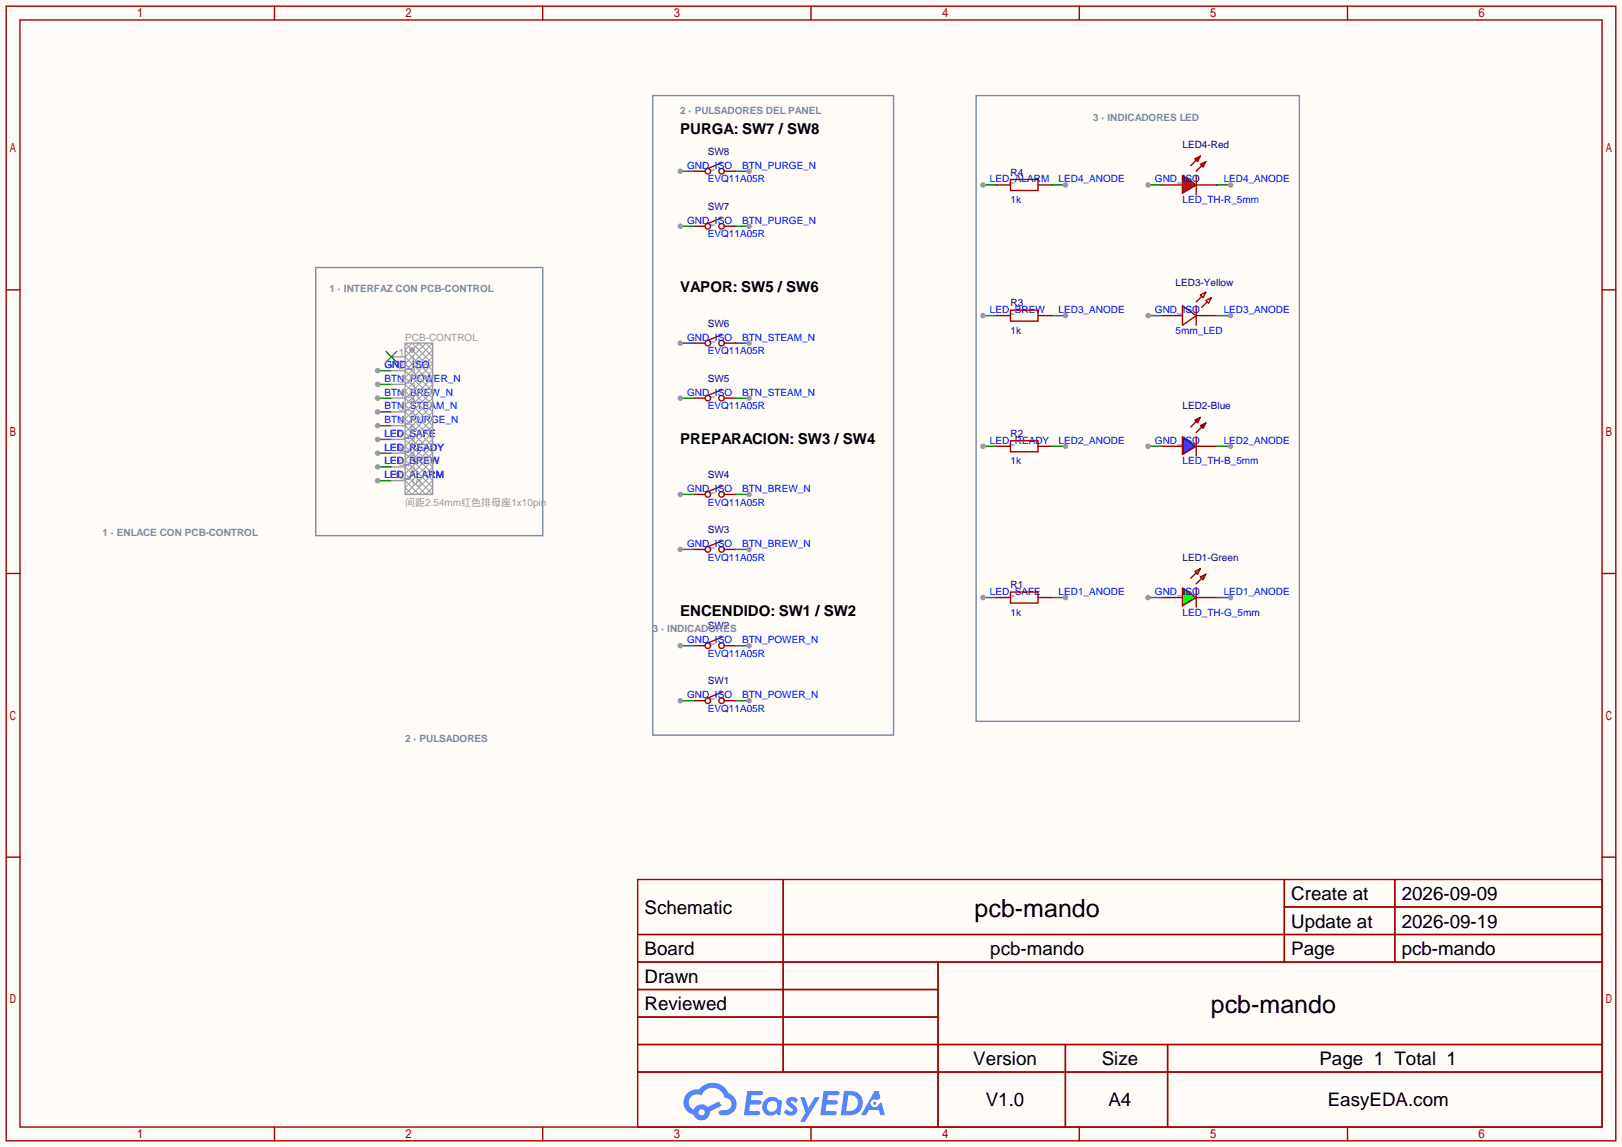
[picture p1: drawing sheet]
<svg xmlns="http://www.w3.org/2000/svg" width="299mm" height="212mm" viewBox="0 0 299 212" stroke-linecap="round" stroke-linejoin="round" font-family="sans-serif">
<path d="M0 0h299.5v211.8h-299.5z" fill="#fffcf7"/>
<g fill="none" stroke="#a10000" stroke-width=".25">
<path d="M1.1 1.1h297.2v209.6h-297.2zM3.7 3.7h292.1v204.5h-292.1zM50.7 1.1v2.6M100.2 1.1v2.6M149.7 1.1v2.6M199.3 1.1v2.6M248.8 1.1v2.6M1.1 53.5h2.6M295.8 53.5h2.5M1.1 105.9h2.6M295.8 105.9h2.5M1.1 158.3h2.6"/>
<path d="M295.8 158.3h2.5M117.7 162.4h178.1v45.8h-178.1zM117.7 172.6h178.1M117.7 177.7h178.1M144.6 162.4v35.6M173.2 177.7v30.5M237.1 162.4v15.3M237.1 167.5h58.7M257.5 162.4v15.3M117.7 182.8h55.5M117.7 192.9h178.1M117.7 187.8h55.5"/>
<path d="M117.7 198h178.1M196.7 192.9v15.3M215.6 192.9v15.3M50.7 208.2v2.5M100.2 208.2v2.5M149.7 208.2v2.5M199.3 208.2v2.5M248.8 208.2v2.5"/>
</g>
<g fill="#5487ff">
<path d="M145.5 202.8a1.3 1.3 0 0 1 1.8 .3l-.4 .6a.54 .54 0 0 0-.9-.2l.1 .2a1.58 1.58 0 0 1 1.1 1.6 1.43 1.43 0 0 1-2.5 .1l.5-.6a.64 .64 0 0 0 .5 .5 .64 .64 0 0 0 .7-.3l-.2-.2a1.6 1.6 0 0 1-1-1.6z"/>
<path d="M147.7 202.7h.9l.7 1.9 1.1-1.9h.9l-2.7 4.5h-.9l1-1.7z"/>
<path d="M138 201.5h1.6a1.31 1.31 0 0 1 1.2 .2 .4 .4 0 0 1-.3 .6h-1.8l-.1 .9h1.6a.4 .4 0 0 1 .4 .4 .4 .4 0 0 1-.4 .4h-1.7l-.2 1.2h.8a1.23 1.23 0 0 1 1.2 .2 .39 .39 0 0 1-.3 .6h-2.7z"/>
<path d="M152.1 201.5h1.6a1.32 1.32 0 0 1 1.3 .2 .39 .39 0 0 1-.4 .6h-1.7l-.2 .9h1.7a.4 .4 0 0 1 .3 .4 .4 .4 0 0 1-.4 .4h-1.7l-.2 1.2h.8a1.23 1.23 0 0 1 1.2 .2 .39 .39 0 0 1-.3 .6h-2.7z"/>
<path d="M161.5 201.5h.7l.4 1.3-.7 .4a.75 .75 0 0 0-1.1 .3 .75 .75 0 0 0 .5 1 .75 .75 0 0 0 .9-.6l.6-.3 .6 2.4h-.9l-.2-1h-1.9l-.5 1h-.9z"/>
<path d="M155.9 201.5l-.7 4.5h1.5a2.27 2.27 0 0 0 2.6-2.3 2.27 2.27 0 0 0-2.7-2.2zM156.6 202.3a1.5 1.5 0 0 1 1.8 1.5 1.5 1.5 0 0 1-1.9 1.4h-.3z"/>
<path d="M141.3 203.1a1.62 1.62 0 0 0-.4 2.1 1.62 1.62 0 0 0 2 .7l.4-.3 .3 .3 .5 .1 .3-2.5-.2-.3h-.4a1.58 1.58 0 0 0-2.5-.1zM141.9 203.6a.99 .99 0 0 1 1.6 .3 .99 .99 0 0 1-.9 1.4 .94 .94 0 0 1-1-.5 .94 .94 0 0 1 .3-1.2z"/>
<path d="M126.9 201.9a2.37 2.37 0 0 0 1.2 4 1.54 1.54 0 0 0 1.7 1 1.54 1.54 0 0 0 1.3-1.6l2.1-1.1-.5-.8-2 1.1a1.57 1.57 0 0 0-2.6 .4 1.5 1.5 0 0 1-.8-2.1 1.5 1.5 0 0 1 2.2-.5 2.23 2.23 0 0 1 2.3-1.4 2.23 2.23 0 0 1 2 1.8 1.16 1.16 0 0 1 1.2 1.1 1.16 1.16 0 0 1-1 1.3h-.7a.47 .47 0 0 0-.6 .3 .47 .47 0 0 0 .4 .6 2.23 2.23 0 0 0 2.3-.7 2.23 2.23 0 0 0 .4-2.3 2.16 2.16 0 0 0-1.3-1.1 3.2 3.2 0 0 0-5.4-.7l-1.2 .1zM129 205.4a.58 .58 0 0 1 1.1 0 .58 .58 0 0 1-1.1 0z"/>
<circle cx="161.5" cy="203.8" r=".28"/>
</g>
<path d="M69.7 68.5h2.6" fill="none" stroke="#008700" stroke-width=".25"/>
<circle cx="69.7" cy="68.5" r=".51" fill="#999"/>
<path d="M69.7 71h2.6" fill="none" stroke="#008700" stroke-width=".25"/>
<circle cx="69.7" cy="71" r=".51" fill="#999"/>
<path d="M69.7 73.5h2.6" fill="none" stroke="#008700" stroke-width=".25"/>
<circle cx="69.7" cy="73.5" r=".51" fill="#999"/>
<path d="M69.7 76.1h2.6" fill="none" stroke="#008700" stroke-width=".25"/>
<circle cx="69.7" cy="76.1" r=".51" fill="#999"/>
<path d="M69.7 78.6h2.6" fill="none" stroke="#008700" stroke-width=".25"/>
<circle cx="69.7" cy="78.6" r=".51" fill="#999"/>
<path d="M69.7 81.2h2.6" fill="none" stroke="#008700" stroke-width=".25"/>
<circle cx="69.7" cy="81.2" r=".51" fill="#999"/>
<path d="M69.7 83.7h2.6" fill="none" stroke="#008700" stroke-width=".25"/>
<circle cx="69.7" cy="83.7" r=".51" fill="#999"/>
<path d="M69.7 86.2h2.6" fill="none" stroke="#008700" stroke-width=".25"/>
<circle cx="69.7" cy="86.2" r=".51" fill="#999"/>
<path d="M69.7 88.8h2.6" fill="none" stroke="#008700" stroke-width=".25"/>
<circle cx="69.7" cy="88.8" r=".51" fill="#999"/>
<g fill="none" stroke="#870000" stroke-width=".25">
<path d="M128.1 31.6h2.1M133.7 31.6h2.1M128.1 41.8h2.1M133.7 41.8h2.1M128.1 73.5h2.1M128.1 63.4h2.1M133.7 73.5h2.1M133.7 63.4h2.1M128.1 91.3h2.1M133.7 91.3h2.1M128.1 119.3h2.1M128.1 101.5h2.1"/>
<path d="M133.7 119.3h2.1M133.7 101.5h2.1M128.1 129.4h2.1M133.7 129.4h2.1"/>
</g>
<g fill="none" stroke="#a10000" stroke-width=".25">
<path d="M133.2 30.1l-2.5 1M133.2 40.3l-2.5 1M133.2 72l-2.5 1M133.2 61.8l-2.5 1.1M133.2 99.9l-2.5 1.1M133.2 89.8l-2.5 1M133.2 117.7l-2.5 1M133.2 127.9l-2.5 1"/>
<circle cx="130.7" cy="31.6" r=".51"/>
<circle cx="133.2" cy="31.6" r=".51"/>
<circle cx="130.7" cy="41.8" r=".51"/>
<circle cx="133.2" cy="41.8" r=".51"/>
<circle cx="130.7" cy="73.5" r=".51"/>
<circle cx="130.7" cy="63.4" r=".51"/>
<circle cx="133.2" cy="73.5" r=".51"/>
<circle cx="133.2" cy="63.4" r=".51"/>
<circle cx="130.7" cy="91.3" r=".51"/>
<circle cx="133.2" cy="91.3" r=".51"/>
<circle cx="130.7" cy="101.5" r=".51"/>
<circle cx="130.7" cy="119.3" r=".51"/>
<circle cx="133.2" cy="101.5" r=".51"/>
<circle cx="133.2" cy="119.3" r=".51"/>
<circle cx="130.7" cy="129.4" r=".51"/>
<circle cx="133.2" cy="129.4" r=".51"/>
</g>
<path d="M125.6 129.4h2.5" fill="none" stroke="#008700" stroke-width=".25"/>
<circle cx="125.6" cy="129.4" r=".51" fill="#999"/>
<path d="M125.6 119.3h2.5" fill="none" stroke="#008700" stroke-width=".25"/>
<circle cx="125.6" cy="119.3" r=".51" fill="#999"/>
<path d="M125.6 101.5h2.5" fill="none" stroke="#008700" stroke-width=".25"/>
<circle cx="125.6" cy="101.5" r=".51" fill="#999"/>
<path d="M125.6 91.3h2.5" fill="none" stroke="#008700" stroke-width=".25"/>
<circle cx="125.6" cy="91.3" r=".51" fill="#999"/>
<path d="M125.6 73.5h2.5" fill="none" stroke="#008700" stroke-width=".25"/>
<circle cx="125.6" cy="73.5" r=".51" fill="#999"/>
<path d="M125.6 63.4h2.5" fill="none" stroke="#008700" stroke-width=".25"/>
<circle cx="125.6" cy="63.4" r=".51" fill="#999"/>
<path d="M125.6 41.8h2.5" fill="none" stroke="#008700" stroke-width=".25"/>
<circle cx="125.6" cy="41.8" r=".51" fill="#999"/>
<path d="M125.6 31.6h2.5" fill="none" stroke="#008700" stroke-width=".25"/>
<circle cx="125.6" cy="31.6" r=".51" fill="#999"/>
<path d="M135.8 129.4h2.5" fill="none" stroke="#008700" stroke-width=".25"/>
<circle cx="138.3" cy="129.4" r=".51" fill="#999"/>
<path d="M135.8 119.3h2.5" fill="none" stroke="#008700" stroke-width=".25"/>
<circle cx="138.3" cy="119.3" r=".51" fill="#999"/>
<path d="M135.8 101.5h2.5" fill="none" stroke="#008700" stroke-width=".25"/>
<circle cx="138.3" cy="101.5" r=".51" fill="#999"/>
<path d="M135.8 91.3h2.5" fill="none" stroke="#008700" stroke-width=".25"/>
<circle cx="138.3" cy="91.3" r=".51" fill="#999"/>
<path d="M135.8 73.5h2.5" fill="none" stroke="#008700" stroke-width=".25"/>
<circle cx="138.3" cy="73.5" r=".51" fill="#999"/>
<path d="M135.8 63.4h2.5" fill="none" stroke="#008700" stroke-width=".25"/>
<circle cx="138.3" cy="63.4" r=".51" fill="#999"/>
<path d="M135.8 41.8h2.5" fill="none" stroke="#008700" stroke-width=".25"/>
<circle cx="138.3" cy="41.8" r=".51" fill="#999"/>
<path d="M135.8 31.6h2.5" fill="none" stroke="#008700" stroke-width=".25"/>
<circle cx="138.3" cy="31.6" r=".51" fill="#999"/>
<path d="M214.5 110.4h3.8M220.9 110.4h3.8" fill="none" stroke="#870000" stroke-width=".25"/>
<path d="M220.9 108.6v3.5" fill="none" stroke="#a10000" stroke-width=".25"/>
<g fill="#0f0" stroke="#a10000" stroke-width=".25">
<path d="M218.3 108.6l2.6 1.8-2.6 1.5z"/>
<path d="M220.6 105.5l1-.5-.5 1z"/>
<path d="M221.6 106.6l1-.6-.5 1.1z"/>
</g>
<path d="M220.9 80.6v3.6M220.9 105.8l-1.1 1M221.9 106.8l-1 1" fill="none" stroke="#a10000" stroke-width=".25"/>
<path d="M214.5 82.4h3.8M220.9 82.4h3.8" fill="none" stroke="#870000" stroke-width=".25"/>
<g fill="#00f" stroke="#a10000" stroke-width=".25">
<path d="M218.3 80.6l2.6 1.8-2.6 1.5z"/>
<path d="M220.6 77.6l1-.5-.5 1z"/>
<path d="M221.6 78.6l1-.5-.5 1z"/>
</g>
<path d="M220.9 32.4v3.5M217 58.3h1.3M218.3 56.5l2.6 1.8-2.6 1.8zM220.9 58.3h1.2M220.9 56.5v3.6M221.6 54.5l1-.5-.5 1zM221.9 54.7l-1 1.1M222.6 55.5l1-.5-.5 1zM222.9 55.8l-1 1M220.9 77.9l-1.1 1M221.9 78.9l-1 1" fill="none" stroke="#a10000" stroke-width=".25"/>
<path d="M214.5 34.2h3.8M220.9 34.2h3.8M214.5 58.3h2.5M222.1 58.3h2.6" fill="none" stroke="#870000" stroke-width=".25"/>
<g fill="#f00" stroke="#a10000" stroke-width=".25">
<path d="M218.3 32.4l2.6 1.8-2.6 1.5z"/>
<path d="M220.6 29.3l1-.5-.5 1z"/>
<path d="M221.6 30.4l1-.6-.5 1.1z"/>
</g>
<path d="M220.9 29.6l-1.1 1M221.9 30.6l-1 1" fill="none" stroke="#a10000" stroke-width=".25"/>
<path d="M181.5 110.4h2.5" fill="none" stroke="#008700" stroke-width=".25"/>
<circle cx="181.5" cy="110.4" r=".51" fill="#999"/>
<path d="M181.5 82.4h2.5" fill="none" stroke="#008700" stroke-width=".25"/>
<circle cx="181.5" cy="82.4" r=".51" fill="#999"/>
<path d="M181.5 58.3h2.5" fill="none" stroke="#008700" stroke-width=".25"/>
<circle cx="181.5" cy="58.3" r=".51" fill="#999"/>
<path d="M181.5 34.2h2.5" fill="none" stroke="#008700" stroke-width=".25"/>
<circle cx="181.5" cy="34.2" r=".51" fill="#999"/>
<path d="M194.2 110.4h2.5" fill="none" stroke="#008700" stroke-width=".25"/>
<circle cx="196.7" cy="110.4" r=".51" fill="#999"/>
<path d="M224.7 110.4h2.5" fill="none" stroke="#008700" stroke-width=".25"/>
<circle cx="227.2" cy="110.4" r=".51" fill="#999"/>
<path d="M194.2 82.4h2.5" fill="none" stroke="#008700" stroke-width=".25"/>
<circle cx="196.7" cy="82.4" r=".51" fill="#999"/>
<path d="M224.7 82.4h2.5" fill="none" stroke="#008700" stroke-width=".25"/>
<circle cx="227.2" cy="82.4" r=".51" fill="#999"/>
<path d="M194.2 58.3h2.5" fill="none" stroke="#008700" stroke-width=".25"/>
<circle cx="196.7" cy="58.3" r=".51" fill="#999"/>
<path d="M224.7 58.3h2.5" fill="none" stroke="#008700" stroke-width=".25"/>
<circle cx="227.2" cy="58.3" r=".51" fill="#999"/>
<path d="M194.2 34.2h2.5" fill="none" stroke="#008700" stroke-width=".25"/>
<circle cx="196.7" cy="34.2" r=".51" fill="#999"/>
<path d="M224.7 34.2h2.5" fill="none" stroke="#008700" stroke-width=".25"/>
<circle cx="227.2" cy="34.2" r=".51" fill="#999"/>
<path d="M212 110.4h2.5" fill="none" stroke="#008700" stroke-width=".25"/>
<circle cx="212" cy="110.4" r=".51" fill="#999"/>
<path d="M212 82.4h2.5" fill="none" stroke="#008700" stroke-width=".25"/>
<circle cx="212" cy="82.4" r=".51" fill="#999"/>
<path d="M212 58.3h2.5" fill="none" stroke="#008700" stroke-width=".25"/>
<circle cx="212" cy="58.3" r=".51" fill="#999"/>
<path d="M212 34.2h2.5" fill="none" stroke="#008700" stroke-width=".25"/>
<circle cx="212" cy="34.2" r=".51" fill="#999"/>
<path d="M186.6 33.1h5v2.1h-5zM186.6 57.3h5v2h-5zM186.6 81.4h5v2h-5zM186.6 109.3h5v2.1h-5z" fill="none" stroke="#a10000" stroke-width=".25"/>
<path d="M184 34.2h2.6M191.6 34.2h2.6M184 58.3h2.6M191.6 58.3h2.6M184 82.4h2.6M191.6 82.4h2.6M184 110.4h2.6M191.6 110.4h2.6" fill="none" stroke="#870000" stroke-width=".25"/>
<path d="M74.8 64.6l1.3-1.2 3.8 3.8-5.1 5.1 5.1 5-5.1 5.1 5.1 5.1-3.8 3.8-1.3-1.3 5.1-5-5.1-5.1 5.1-5.1-5.1-5.1 5.1-5.1-1.3-1.2-3.8 3.8 5.1 5.1-5.1 5 5.1 5.1-5.1 5.1 3.8 3.8 1.3-1.3-5.1-5 5.1-5.1-5.1-5.1 5.1-5.1zM74.8 63.4l5.1 5.1-5.1 5 5.1 5.1-5.1 5.1 5.1 5.1-2.6 2.5-2.5-2.5 5.1-5.1-5.1-5.1 5.1-5.1-5.1-5 5.1-5.1M76.2 64.3l.2 .2M76.4 64.8l-.2 .2M74.8 91.3l5.1-5.1-5.1-5 5.1-5.1-5.1-5.1 5.1-5.1-2.6-2.5-2.5 2.5 5.1 5.1-5.1 5.1 5.1 5.1-5.1 5 5.1 5.1" fill="none" stroke="#999" stroke-width=".18"/>
<g fill="none" stroke="#999" stroke-width=".25">
<path d="M72.3 65.9h2.5M72.3 68.5h2.5M72.3 71h2.5M72.3 73.5h2.5M72.3 76.1h2.5M72.3 78.6h2.5M74.8 63.4h5.1v27.9h-5.1zM72.3 81.2h2.5M72.3 83.7h2.5M72.3 86.2h2.5M72.3 88.8h2.5"/>
<circle cx="76.1" cy="64.6" r=".38"/>
</g>
<path d="M71.2 64.9l2.1 2M73.3 64.9l-2.1 2" fill="none" stroke="#3c3" stroke-width=".25"/>
<path d="M120.5 17.7h44.5v118.1h-44.5zM180.2 17.7h59.7v115.5h-59.7zM58.3 49.4h41.9v49.5h-41.9z" fill="none" stroke="#7a8ca1" stroke-width=".25"/>
<g font-size="4.6">
<text x="179.9" y="169.4">pcb-mando</text>
<text x="223.6" y="187.1">pcb-mando</text>
</g>
<g font-size="3.5">
<text x="238.4" y="166.2">Create at</text>
<text x="258.8" y="166.2">2026-09-09</text>
<text x="119" y="168.8">Schematic</text>
<text x="238.4" y="171.3">Update at</text>
<text x="258.8" y="171.3">2026-09-19</text>
<text x="119" y="176.4">Board</text>
<text x="182.8" y="176.4">pcb-mando</text>
<text x="238.4" y="176.4">Page</text>
<text x="258.8" y="176.4">pcb-mando</text>
<text x="119" y="181.5">Drawn</text>
<text x="119" y="186.6">Reviewed</text>
<text x="179.7" y="196.7">Version</text>
<text x="203.4" y="196.7">Size</text>
<text x="243.6" y="196.7">Page 1 Total 1</text>
<text x="182" y="204.3">V1.0</text>
<text x="204.7" y="204.3">A4</text>
<text x="245.1" y="204.3">EasyEDA.com</text>
</g>
<g font-size="2.8">
<text x="125.6" y="24.8">PURGA: SW7 / SW8</text>
<text x="125.6" y="54">VAPOR: SW5 / SW6</text>
<text x="125.6" y="82">PREPARACION: SW3 / SW4</text>
<text x="125.6" y="113.7">ENCENDIDO: SW1 / SW2</text>
</g>
<g font-size="1.8" fill="#7a8ca0">
<text x="125.6" y="21">2 · PULSADORES DEL PANEL</text>
<text x="201.8" y="22.3">3 · INDICADORES LED</text>
<text x="60.8" y="54">1 · INTERFAZ CON PCB-CONTROL</text>
<text x="18.9" y="99">1 · ENLACE CON PCB-CONTROL</text>
<text x="120.5" y="116.8">3 · INDICADORES</text>
<text x="74.8" y="137.1">2 · PULSADORES</text>
</g>
<g font-size="1.8" fill="#000080">
<text x="130.7" y="28.6">SW8</text>
<text x="218.3" y="27.4">LED4-Red</text>
<text x="186.6" y="32.4">R4</text>
<text x="130.7" y="38.8">SW7</text>
<text x="217" y="52.8">LED3-Yellow</text>
<text x="186.6" y="56.6">R3</text>
<text x="130.7" y="60.4">SW6</text>
<text x="130.7" y="70.5">SW5</text>
<text x="218.3" y="75.6">LED2-Blue</text>
<text x="186.6" y="80.7">R2</text>
<text x="130.7" y="88.3">SW4</text>
<text x="130.7" y="98.5">SW3</text>
<text x="218.3" y="103.6">LED1-Green</text>
<text x="186.6" y="108.6">R1</text>
<text x="130.7" y="116.3">SW2</text>
<text x="130.7" y="126.4">SW1</text>
</g>
<g font-size="1.8" fill="#00f">
<text x="126.9" y="31.2">GND_ISO</text>
<text x="130.7" y="33.7">EVQ11A05R</text>
<text x="137" y="31.2">BTN_PURGE_N</text>
<text x="182.8" y="33.7">LED_ALARM</text>
<text x="195.5" y="33.7">LED4_ANODE</text>
<text x="213.2" y="33.7">GND_ISO</text>
<text x="225.9" y="33.7">LED4_ANODE</text>
<text x="126.9" y="41.3">GND_ISO</text>
<text x="137" y="41.3">BTN_PURGE_N</text>
<text x="186.6" y="37.5">1k</text>
<text x="218.3" y="37.5">LED_TH-R_5mm</text>
<text x="130.7" y="43.9">EVQ11A05R</text>
<text x="182.8" y="57.8">LED_BREW</text>
<text x="195.5" y="57.8">LED3_ANODE</text>
<text x="213.2" y="57.8">GND_ISO</text>
<text x="225.9" y="57.8">LED3_ANODE</text>
<text x="126.9" y="62.9">GND_ISO</text>
<text x="130.7" y="65.5">EVQ11A05R</text>
<text x="137" y="62.9">BTN_STEAM_N</text>
<text x="186.6" y="61.6">1k</text>
<text x="217" y="61.6">5mm_LED</text>
<text x="71" y="68">GND_ISO</text>
<text x="71" y="70.5">BTN_POWER_N</text>
<text x="71" y="73.1">BTN_BREW_N</text>
<text x="71" y="75.6">BTN_STEAM_N</text>
<text x="126.9" y="73.1">GND_ISO</text>
<text x="130.7" y="75.6">EVQ11A05R</text>
<text x="137" y="73.1">BTN_STEAM_N</text>
<text x="71" y="78.2">BTN_PURGE_N</text>
<text x="71" y="80.7">LED_SAFE</text>
<text x="71" y="83.2">LED_READY</text>
<text x="182.8" y="82">LED_READY</text>
<text x="195.5" y="82">LED2_ANODE</text>
<text x="213.2" y="82">GND_ISO</text>
<text x="225.9" y="82">LED2_ANODE</text>
<text x="71" y="85.8">LED_BREW</text>
<text x="71" y="88.3">LED_ALARM</text>
<text x="186.6" y="85.8">1k</text>
<text x="218.3" y="85.8">LED_TH-B_5mm</text>
<text x="126.9" y="90.9">GND_ISO</text>
<text x="130.7" y="93.4">EVQ11A05R</text>
<text x="137" y="90.9">BTN_BREW_N</text>
<text x="126.9" y="101">GND_ISO</text>
<text x="137" y="101">BTN_BREW_N</text>
<text x="130.7" y="103.6">EVQ11A05R</text>
<text x="182.8" y="109.9">LED_SAFE</text>
<text x="186.6" y="113.7">1k</text>
<text x="195.5" y="109.9">LED1_ANODE</text>
<text x="213.2" y="109.9">GND_ISO</text>
<text x="218.3" y="113.7">LED_TH-G_5mm</text>
<text x="225.9" y="109.9">LED1_ANODE</text>
<text x="126.9" y="118.8">GND_ISO</text>
<text x="137" y="118.8">BTN_POWER_N</text>
<text x="130.7" y="121.3">EVQ11A05R</text>
<text x="126.9" y="129">GND_ISO</text>
<text x="130.7" y="131.5">EVQ11A05R</text>
<text x="137" y="129">BTN_POWER_N</text>
</g>
<g font-size="1.8" fill="#999">
<text x="73.6" y="65.7">1</text>
<text x="74.8" y="62.9">PCB-CONTROL</text>
<text x="73.6" y="68.2">2</text>
<text x="73.6" y="70.8">3</text>
<text x="75.7" y="67">1</text>
<text x="75.7" y="69.5">2</text>
<text x="73.6" y="73.3">4</text>
<text x="73.6" y="75.8">5</text>
<text x="75.7" y="72">3</text>
<text x="75.7" y="74.6">4</text>
<text x="75.7" y="77.1">5</text>
<text x="73.6" y="78.4">6</text>
<text x="73.6" y="80.9">7</text>
<text x="73.6" y="83.5">8</text>
<text x="75.7" y="79.7">6</text>
<text x="75.7" y="82.2">7</text>
<text x="72.6" y="88.5">10</text>
<text x="73.6" y="86">9</text>
<text x="75.7" y="84.7">8</text>
<text x="75.7" y="87.3">9</text>
<text x="75.7" y="89.8">10</text>
<text x="74.8" y="93.4">间距2.54mm红色排母座1x10pin</text>
</g>
</svg>
